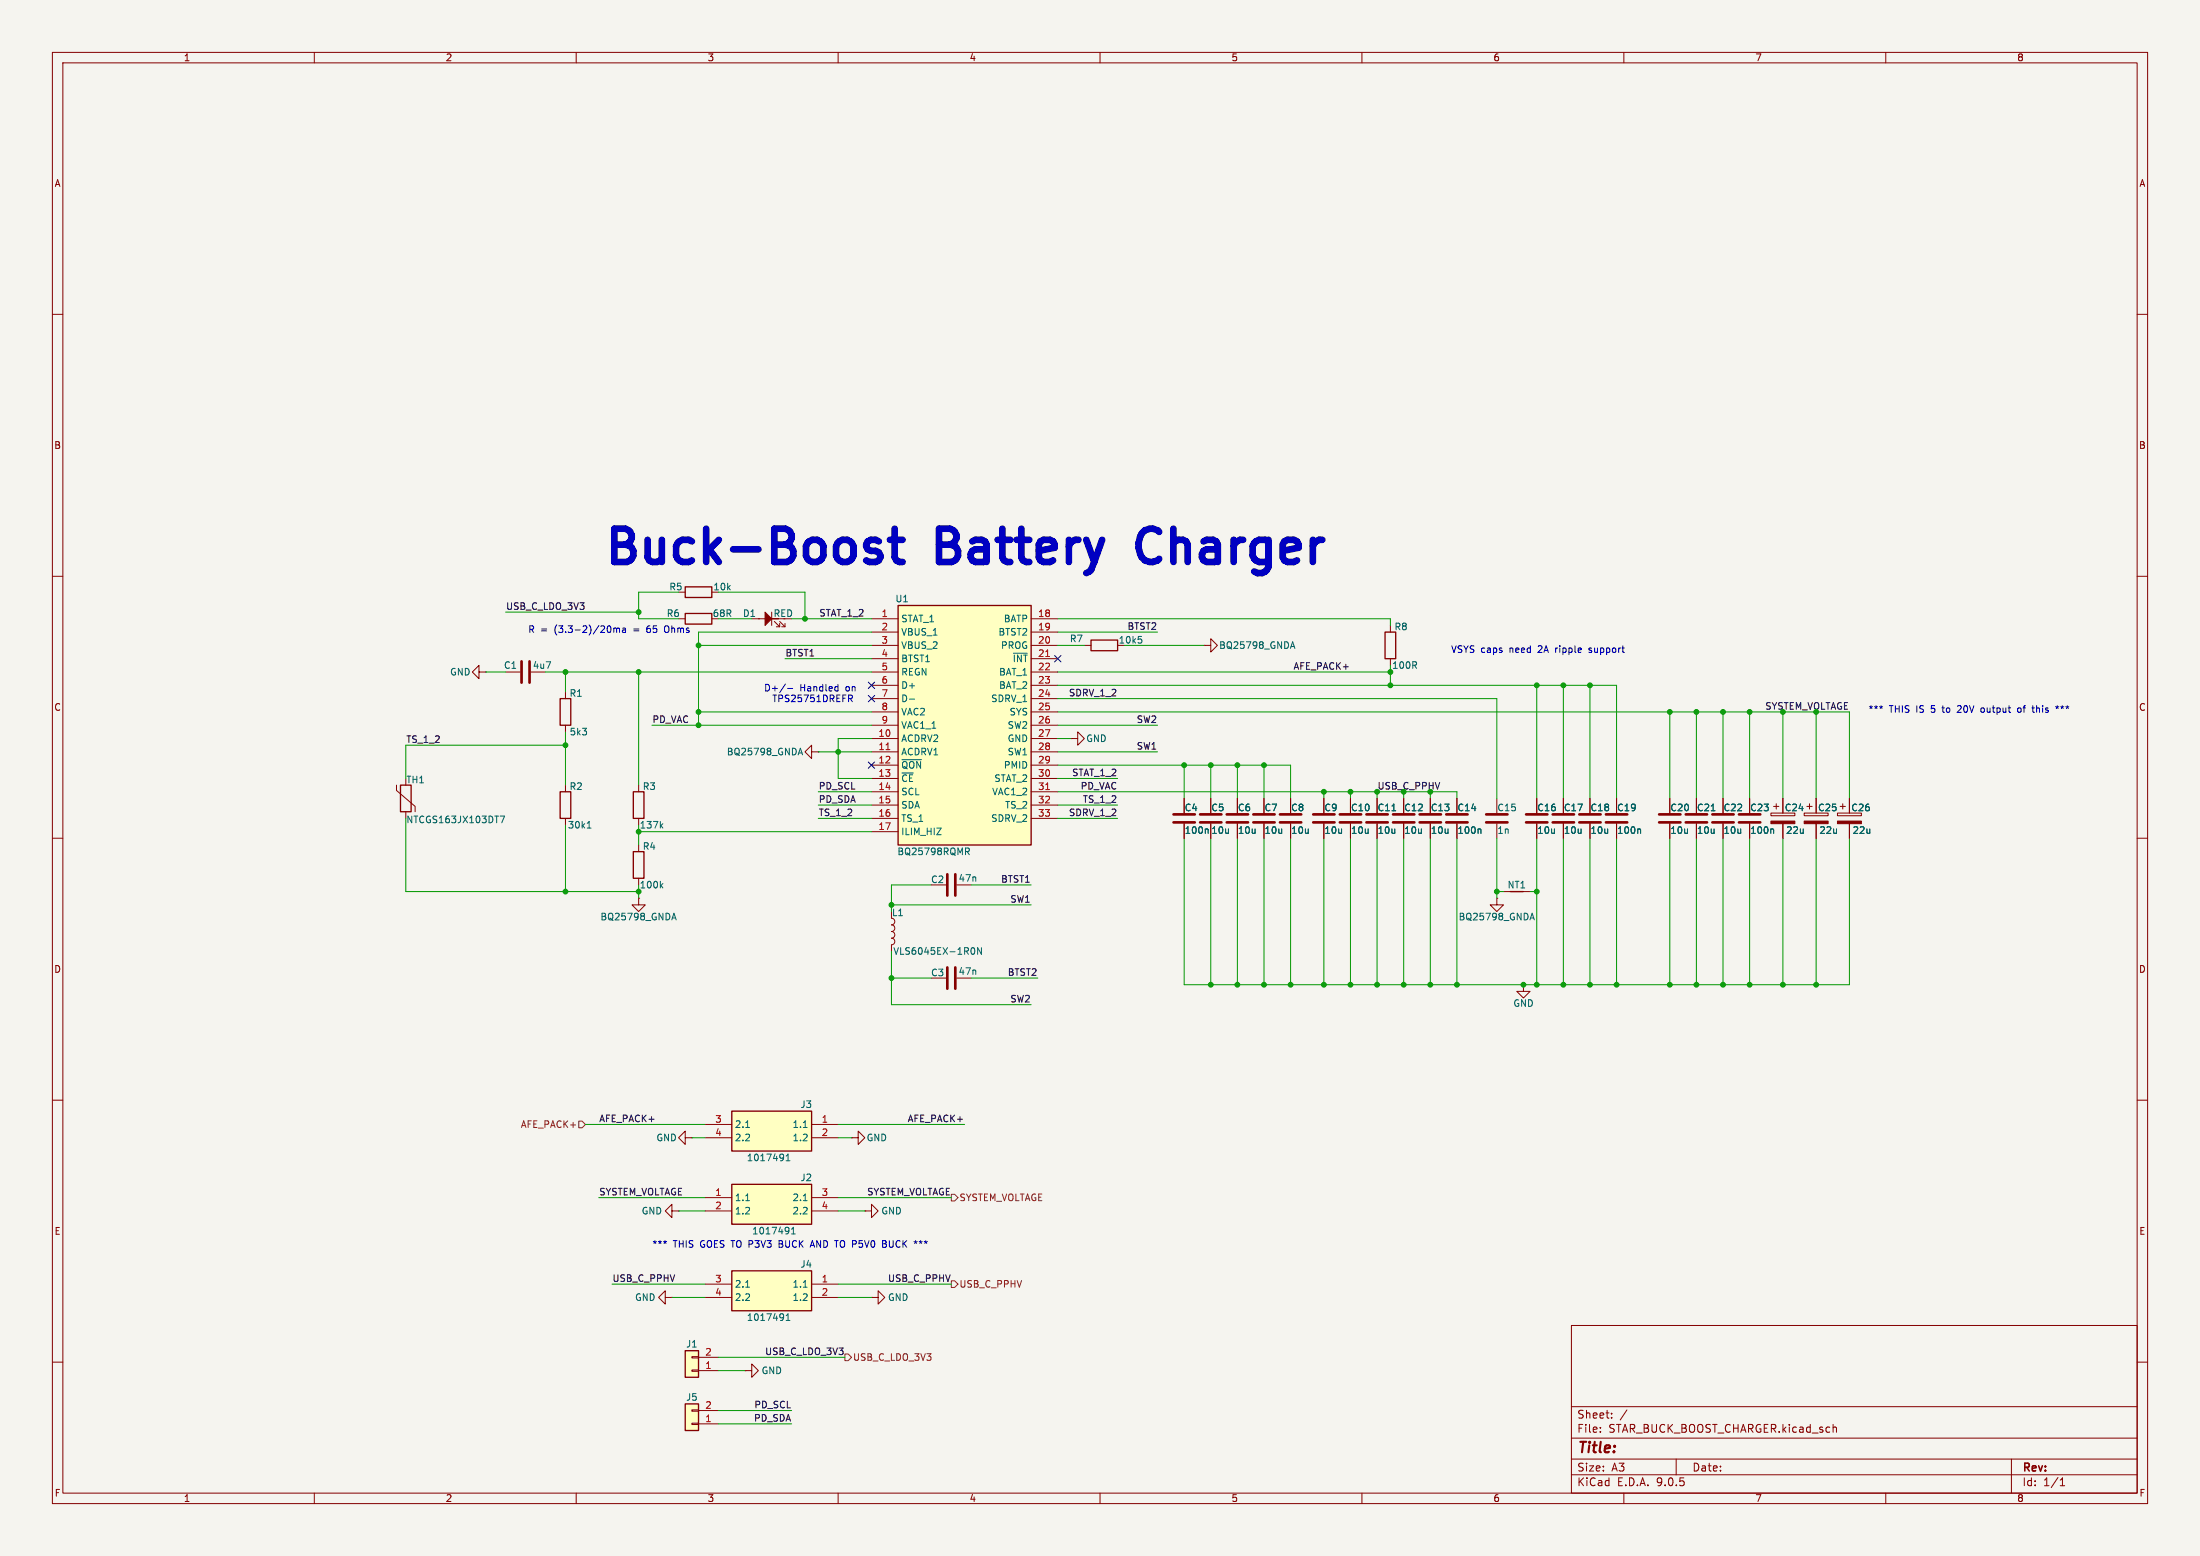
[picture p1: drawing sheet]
<svg xmlns="http://www.w3.org/2000/svg" width="420mm" height="297mm" viewBox="0 0 420 297" stroke-linecap="round" stroke-linejoin="round" font-family="sans-serif">
<path d="M0 0h420v297h-420z" fill="#f5f4ef" stroke="#f5f4ef" stroke-width=".19"/>
<g fill="none" stroke="#840000" stroke-width=".19">
<path d="M10 10h400v277h-400zM12 12h396v273h-396zM60 10v2M110 10v2M160 10v2M210 10v2M260 10v2M310 10v2M360 10v2M10 60h2M408 60h2M10 110h2"/>
<path d="M129.5 118.1h1.3M129.5 113h1.3M143.5 118.1h2.5M147.3 116.8v2.6M147.8 118.6l1 1M148.2 119.6h.6M148.8 119v.6M148.8 118.6l1.1 1M149.2 119.6h.7M149.9 119v.6M408 110h2M10 160h2"/>
<path d="M246.4 152.4v2.8M246.4 157.2v2.8M268 152.4v2.8M268 157.2v2.8M273 152.4v2.8M273 157.2v2.8M278.1 152.4v2.8M278.1 157.2v2.8M408 160h2M285.7 171.5v1.2h-1.2l1.2 1.3 1.3-1.3h-1.3M285.7 171.5h.1M287 170.2h5.1"/>
<path d="M10 210h2M408 210h2M300 253h108v32h-108zM10 260h2M300 278.5h108M300 274.5h108M300 268.5h108M305.5 273.2v.2M305.5 272.5v.1M307.7 270.5v.2M307.7 269.8v.1M310.6 269.1l-1.3 1.9"/>
<path d="M320 278.5v3M350 272.5h.5l.1 .9M384 278.5v6.5M408 260h2M60 285v2M110 285v2M160 285v2M210 285v2M260 285v2M300 281.5h108M310 285v2M360 285v2"/>
<path d="M393.3 283.6h.9M393.3 282.5l.4-.4v1.5"/>
</g>
<path d="M244.3 155.4h4.1M244.3 157h4.1M265.9 155.4h4.1M265.9 157h4.1M271 155.4h4.1M271 157h4.1M276.1 155.4h4.1M276.1 157h4.1" fill="none" stroke="#840000" stroke-width=".51"/>
<path d="M146 116.8l1.3 1.3h1.3h-1.3l-1.3 1.3z" fill="#840000" stroke="#840000" stroke-width=".19"/>
<path d="M130.8 117.1h5.1v2h-5.1zM130.8 112h5.1v2h-5.1z" fill="none" stroke="#840000" stroke-width=".25"/>
<path d="M282.5 158.2l.2 .2v.7M292.2 175.2h.6M292.5 174.3l.4 1.3" fill="none" stroke="#006464" stroke-width=".19"/>
<path d="M171.4 115.6h25.4v45.7h-25.4z" fill="#ffffc2"/>
<path d="M171.4 115.6h25.4v45.7h-25.4z" fill="none" stroke="#840000" stroke-width=".25"/>
<g fill="none" stroke="#840000" stroke-width=".19">
<path d="M166.4 118.1h5M196.8 118.1h5.1M166.4 120.7h5M166.4 123.2h5M166.4 125.7h5M166.4 128.3h5M166.4 130.8h5M166.4 133.4h5M166.4 135.9h5M166.4 138.4h5M196.8 120.7h5.1M196.8 123.2h5.1"/>
<path d="M196.8 125.7h5.1M196.8 128.3h5.1M196.8 130.8h5.1M196.8 133.4h5.1M196.8 135.9h5.1M196.8 138.4h5.1M154.9 143.5v1.3l-1.2-1.3 1.2-1.3v1.3h1.3M156.2 143.5h.1M166.4 141h5M166.4 143.5h5M166.4 146.1h5M166.4 148.6h5"/>
<path d="M166.4 151.1h5M166.4 153.7h5M166.4 156.2h5M166.4 158.8h5M196.8 141h5.1M196.8 143.5h5.1M196.8 146.1h5.1M196.8 148.6h5.1M196.8 151.1h5.1M196.8 153.7h5.1M196.8 156.2h5.1M298.4 152.4v2.8"/>
<path d="M298.4 157.2v2.8M177.8 168.9h2.8M142.2 261.6h1.3v1.3l1.3-1.3-1.3-1.3v1.3M142.2 261.6h.1"/>
</g>
<path d="M173.6 133.4h1M152.5 143.7h.6M152.8 142.8l.4 1.3M172.2 145h3.7M184.3 161.9h.5l.3 .2-.2 .4h-.6M184.6 162.5l.5 .6" fill="none" stroke="#006464" stroke-width=".19"/>
<path d="M199.6 125.3h.8M169.2 143.1h.7M199.6 150.7h.8" fill="none" stroke="#a90000" stroke-width=".19"/>
<path d="M296.4 155.4h4.1M296.4 157h4.1M180.8 166.9v4M182.4 166.9v4" fill="none" stroke="#840000" stroke-width=".51"/>
<path d="M130.8 257.8h2.5v5.1h-2.5z" fill="#ffffc2"/>
<path d="M130.8 257.8h2.5v5.1h-2.5z" fill="none" stroke="#840000" stroke-width=".25"/>
<path d="M132.1 259h1.2v.2h-1.2zM133.3 259.1h3.9M132.1 261.5h1.2v.2h-1.2zM133.3 261.6h3.9" fill="none" stroke="#840000" stroke-width=".19"/>
<path d="M130.8 268h2.5v5h-2.5z" fill="#ffffc2"/>
<path d="M130.8 268h2.5v5h-2.5z" fill="none" stroke="#840000" stroke-width=".25"/>
<path d="M165.1 231.1h1.3v1.3l1.2-1.3-1.2-1.2v1.2M165.1 231.1h.1M132.1 271.7h1.2v.2h-1.2zM132.1 269.1h1.2v.3h-1.2zM133.3 271.8h3.9M133.3 269.2h3.9" fill="none" stroke="#840000" stroke-width=".19"/>
<path d="M139.7 226.1h15.2v7.6h-15.2z" fill="#ffffc2"/>
<path d="M139.7 226.1h15.2v7.6h-15.2z" fill="none" stroke="#840000" stroke-width=".25"/>
<g fill="none" stroke="#840000" stroke-width=".19">
<path d="M338.1 155.2h4.5v.5h-4.5zM338.6 153.9h1M339.1 153.4v1M340.4 152.4v2.8M340.4 157.2v2.8M344.4 155.2h4.6v.5h-4.6zM344.9 153.9h1M345.4 153.4v1M346.7 152.4v2.8M346.7 157.2v2.8M350.8 155.2h4.5v.5h-4.5zM351.3 153.9h1"/>
<path d="M351.8 153.4v1M353.1 152.4v2.8M353.1 157.2v2.8M134.6 228.6h5.1M134.6 231.1h5.1M154.9 228.6h5.1M154.9 231.1h5.1M166.4 247.6h1.2v1.3l1.3-1.3-1.3-1.2v1.2M166.4 247.6h.1"/>
</g>
<path d="M142.4 229.2h.7M151.1 235.5h.7M151.1 234.6l.4-.3v1.2M153.4 229.2h.7" fill="none" stroke="#006464" stroke-width=".19"/>
<g fill="#840000" stroke="#840000" stroke-width=".19">
<path d="M350.8 156.7h4.5v.5h-4.5z"/>
<path d="M338.1 156.7h4.5v.5h-4.5z"/>
<path d="M344.4 156.7h4.6v.5h-4.6z"/>
</g>
<path d="M139.7 242.6h15.2v7.6h-15.2z" fill="#ffffc2"/>
<path d="M208.3 122.2h5.1v2h-5.1zM139.7 242.6h15.2v7.6h-15.2z" fill="none" stroke="#840000" stroke-width=".25"/>
<g fill="none" stroke="#840000" stroke-width=".19">
<path d="M207 123.2h1.3M252.7 152.4v2.8M252.7 157.2v2.8M257.8 152.4v2.8M257.8 157.2v2.8M262.9 152.4v2.8M262.9 157.2v2.8M303.5 152.4v2.8M303.5 157.2v2.8M308.6 152.4v2.8M308.6 157.2v2.8M318.8 152.4v2.8"/>
<path d="M318.8 157.2v2.8M323.8 152.4v2.8M323.8 157.2v2.8M328.9 152.4v2.8M328.9 157.2v2.8M334 152.4v2.8M334 157.2v2.8M121.9 171.5v1.2h-1.3l1.3 1.3 1.3-1.3h-1.3M121.9 171.5h.1M170.2 175.3a.64 .64 0 0 1 .6 .6 .64 .64 0 0 1-.6 .6 .64 .64 0 0 1 .6 .7 .64 .64 0 0 1-.6 .6M170.2 177.8a.64 .64 0 0 1 .6 .6 .64 .64 0 0 1-.6 .7 .64 .64 0 0 1 .6 .6 .64 .64 0 0 1-.6 .6v1.3M177.8 186.7h2.8"/>
<path d="M130.8 217.2v1.2l-1.3-1.2 1.3-1.3v1.3h1.3M132.1 217.2h.1M162.6 217.2h1.2v1.2l1.3-1.2-1.3-1.3v1.3M162.6 217.2h.1M127 247.6v1.3l-1.3-1.3 1.3-1.2v1.2h1.3M128.3 247.6h.1M134.6 245.1h5.1M134.6 247.6h5.1M154.9 245.1h5.1M154.9 247.6h5.1"/>
</g>
<g fill="none" stroke="#006464" stroke-width=".19">
<path d="M217.3 121.5h.6M217.7 122l.3 .2v.3l-.3 .3M265.7 154.8h.7M313 158.2l.2 .2v.7M326.7 154.8h.7M338.4 158.2l.2 .2v.7M128.4 175.2h.6M128.7 174.3l.4 1.3M185.7 180.9a.68 .68 0 0 1 .4 .6 .68 .68 0 0 1-.4 .7M187.4 180.9v1.3l-.8-1.3v1.3M142.4 245.7h.7M150.1 252h.7"/>
<path d="M150.1 251.1l.3-.3v1.2M153.4 245.7h.7"/>
</g>
<g fill="none" stroke="#840000" stroke-width=".51">
<path d="M250.7 155.4h4.1M250.7 157h4.1M255.8 155.4h4M255.8 157h4M260.9 155.4h4M260.9 157h4M301.5 155.4h4.1M301.5 157h4.1M306.6 155.4h4M306.6 157h4M316.7 155.4h4.1M316.7 157h4.1"/>
<path d="M321.8 155.4h4.1M321.8 157h4.1M326.9 155.4h4.1M326.9 157h4.1M332 155.4h4M332 157h4M180.8 184.7v4M182.4 184.7v4"/>
</g>
<path d="M139.7 212.1h15.2v7.6h-15.2z" fill="#ffffc2"/>
<path d="M106.9 133.4h2.1v5h-2.1zM264.4 120.7h2v5h-2zM76.5 149.9h2v5h-2zM106.9 151.1h2.1v5.1h-2.1zM120.9 151.1h2v5.1h-2zM120.9 162.6h2v5h-2zM139.7 212.1h15.2v7.6h-15.2z" fill="none" stroke="#840000" stroke-width=".25"/>
<g fill="none" stroke="#840000" stroke-width=".19">
<path d="M265.4 119.4v1.3M91.4 128.3v1.2l-1.2-1.2 1.2-1.3v1.3h1.3M92.7 128.3h.1M96.5 128.3h2.8M107.9 132.1v1.3M107.9 138.4v1.3M229.9 123.2h1.2v1.3l1.3-1.3-1.3-1.3v1.3M229.9 123.2h.1M265.4 125.7v1.3M75.7 149.9v1l3.5 3v1M77.5 154.9v1.3M107.9 149.9v1.2"/>
<path d="M107.9 156.2v1.3M121.9 149.9v1.2M121.9 156.2v1.3M204.5 141h1.2v1.2l1.3-1.2-1.3-1.3v1.3M204.5 141h.1M226.1 152.4v2.8M226.1 157.2v2.8M231.1 152.4v2.8M231.1 157.2v2.8M236.2 152.4v2.8M236.2 157.2v2.8M241.3 152.4v2.8"/>
<path d="M241.3 157.2v2.8M246.4 152.4v2.8M246.4 157.2v2.8M252.7 152.4v2.8M252.7 157.2v2.8M257.8 152.4v2.8M257.8 157.2v2.8M262.9 152.4v2.8M262.9 157.2v2.8M268 152.4v2.8M268 157.2v2.8M273 152.4v2.8"/>
<path d="M273 157.2v2.8M278.1 152.4v2.8M278.1 157.2v2.8M285.7 152.4v2.8M285.7 157.2v2.8M293.4 152.4v2.8M293.4 157.2v2.8M298.4 152.4v2.8M298.4 157.2v2.8M303.5 152.4v2.8M303.5 157.2v2.8M308.6 152.4v2.8"/>
<path d="M308.6 157.2v2.8M318.8 152.4v2.8M318.8 157.2v2.8M323.8 152.4v2.8M323.8 157.2v2.8M328.9 152.4v2.8M328.9 157.2v2.8M334 152.4v2.8M334 157.2v2.8M340.4 152.4v2.8M340.4 157.2v2.8M346.7 152.4v2.8"/>
<path d="M346.7 157.2v2.8M353.1 152.4v2.8M353.1 157.2v2.8M121.9 161.3v1.3M121.9 167.6v1.3M290.8 188v1.2h-1.2l1.2 1.3 1.3-1.3h-1.3M290.8 188h.1M134.6 214.6h5.1M134.6 217.2h5.1M154.9 214.6h5.1M154.9 217.2h5.1M128.3 231.1v-1.2l-1.3 1.2 1.3 1.3v-1.3h1.2"/>
<path d="M129.5 231.1h.1"/>
</g>
<g fill="none" stroke="#006464" stroke-width=".19">
<path d="M246.5 123.4h.6M246.8 122.5l.4 1.3M95.5 155.8h.8l-.5 1.2M112.1 158.1h.7M112.3 157l.2-.2v1.3M126.2 157.6l.3 .5M126.5 157.2l-.4 .5M230.5 158.2l.1 .2v.7M265.7 154.8h.7M282.5 158.2l.2 .2v.7M313 158.2l.2 .2v.7M326.7 154.8h.7"/>
<path d="M338.4 158.2l.2 .2v.7M126.2 169l.3 .5M126.5 168.6l-.4 .5M142.4 215.2h.7M153.4 215.2h.7M150.1 221.6h.7M150.1 220.7l.3-.4v1.3"/>
</g>
<g fill="none" stroke="#840000" stroke-width=".51">
<path d="M99.6 126.2v4.1M101.1 126.2v4.1M224 155.4h4.1M224 157h4.1M229.1 155.4h4.1M229.1 157h4.1M234.2 155.4h4.1M234.2 157h4.1M239.3 155.4h4M239.3 157h4M283.7 155.4h4.1M283.7 157h4.1"/>
<path d="M291.3 155.4h4.1M291.3 157h4.1"/>
</g>
<path d="M110.5 214h.6l.7 .6-.7 .7h-.6zM181.6 228h.6l.7 .6-.7 .6h-.6zM161.3 258.4h.6l.7 .7-.7 .6h-.6zM181.6 244.5h.6l.7 .6-.7 .6h-.6z" fill="none" stroke="#725600" stroke-width=".19"/>
<g fill="none" stroke="#009600" stroke-width=".19">
<path d="M96.5 116.8h25.4M129.5 113h-7.6v5.1h7.6M137.2 118.1h6.3M137.2 113h16.5v5.1M151.1 118.1h15.3M201.9 118.1h63.5v1.3M92.7 128.3h3.8M104.1 128.3h62.3M107.9 128.3v3.8M107.9 139.7v10.2M121.9 128.3v21.6M124.5 138.4h41.9"/>
<path d="M133.3 135.9h33.1M133.3 123.2h33.1M149.9 125.7h16.5M166.4 120.7h-33.1v17.7M201.9 120.7h19.1M201.9 128.3h63.5v2.5M201.9 135.9h151.2v16.5M201.9 130.8h106.7v21.6M201.9 133.4h83.8v19M201.9 123.2h5.1M201.9 138.4h19.1M214.6 123.2h15.3"/>
<path d="M293.4 130.8v21.6M298.4 130.8v21.6M303.5 130.8v21.6M318.8 135.9v16.5M323.8 135.9v16.5M328.9 135.9v16.5M334 135.9v16.5M340.4 135.9v16.5M346.7 135.9v16.5M77.5 156.2v14h44.4v1.3M107.9 157.5v12.7M107.9 142.2h-30.4v6.4"/>
<path d="M156.2 153.7h10.2M156.2 143.5h10.2M156.2 151.1h10.2M156.2 156.2h10.2M166.4 141h-6.4v7.6h6.4M166.4 158.8h-44.5v2.5M201.9 146.1h44.5v6.3M201.9 148.6h11.5M201.9 153.7h11.5M201.9 143.5h19.1M201.9 141h2.6M201.9 151.1h76.2v1.3"/>
<path d="M201.9 156.2h11.5M226.1 146.1v6.3M231.1 146.1v6.3M236.2 146.1v6.3M241.3 146.1v6.3M252.7 151.1v1.3M257.8 151.1v1.3M262.9 151.1v1.3M268 151.1v1.3M273 151.1v1.3M170.2 172.7h26.6M177.8 168.9h-7.6v5.1"/>
<path d="M185.4 168.9h11.4M226.1 160v28h127v-28M231.1 160v28M236.2 160v28M241.3 160v28M246.4 160v28M252.7 160v28M257.8 160v28M262.9 160v28M268 160v28M273 160v28M278.1 160v28"/>
<path d="M285.7 170.2h1.3M285.7 160v11.5M292.1 170.2h1.3M293.4 160v28M298.4 160v28M303.5 160v28M308.6 160v28M318.8 160v28M323.8 160v28M328.9 160v28M334 160v28M340.4 160v28"/>
<path d="M346.7 160v28M170.2 181.6v10.2h26.6M170.2 186.7h7.6M185.4 186.7h12.7M111.8 214.6h22.8M132.1 217.2h2.5M160 217.2h2.6M160 214.6h24.1M114.3 228.6h20.3M129.5 231.1h5.1M160 228.6h21.6M160 231.1h5.1"/>
<path d="M116.8 245.1h17.8M128.3 247.6h6.3M137.2 259.1h24.1M160 245.1h21.6M160 247.6h6.4M137.2 271.8h13.9M137.2 269.2h13.9M137.2 261.6h5"/>
</g>
<path d="M165.8 130.2l1.2 1.2M165.8 132.7l1.2 1.3M167 130.2l-1.2 1.2M167 132.7l-1.2 1.3M201.3 125.1l1.2 1.2M202.5 125.1l-1.2 1.2M165.8 145.4l1.2 1.3M167 145.4l-1.2 1.3" fill="none" stroke="#000084" stroke-width=".19"/>
<path d="M166.3 105.2h.9l.6 .3 .3 .6v.3l-.3 .6-.6 .3h-1.2M166.3 103h.9l.6 .3M169.9 103h2.4M170.8 100.9v5.5l.3 .6 .6 .3h.6" fill="none" stroke="#0000c2" stroke-width="1.3"/>
<g fill="none" stroke="#0000c2" stroke-width=".19">
<path d="M116.6 119.7v.8M117.2 119.9v.8M117.2 120l.3-.1 .2 .2M118.9 119.9h.5v.8M127 119.5a.9 .9 0 0 0 0 1.2M117.7 120.1l.2-.2h.3l.1 .8M117.7 120.1v.6M119.4 120.2h-.4l-.2 .2 .2 .3h.4M149.9 130.6l-1.1 1.6M150.4 131.4h.9M159.6 131l.4 .1M160 130.6v1.3"/>
<path d="M160 131.8l-.4 .1M162.3 133.3l.4 .6M162.7 132.8v.3l-.1 .2h-.6M303.3 124.5h.2M303.5 123.7l-.2 .2 .2 .2M359.4 134.9l-.3 .1 .2 .2M373.9 134.7l-.2 .1M374.3 135.2l-.7 .8h.8M378.6 135.1l-.3 .1-.1 .2v.4l.4 .2M385.7 135.2l-.3-.1-.2 .3 .1 .5h.4M387.9 135.1h.5M388.3 136h.1"/>
<path d="M392.4 134.9l.3 .1M392.7 134.7v.3M392.7 135l-.1 .2M392.7 135l.2 .2M393 134.9l-.3 .1M393.4 134.9l.3 .1M127.3 237l-.3 .1 .1 .2M148.7 237.4h.5M149.2 236.8h-.5v1.3h.5M154.8 237.7h.6M155.1 236.8l-.4 1.3M168.5 236.8l.6 .1 .1 .3-.3 .2"/>
<path d="M168.5 237.4h.4M168.9 237.4l.3 .3v.3l-.7 .1M175.5 237l.3 .1-.2 .2"/>
</g>
<g fill="#009600" stroke="#009600" stroke-width=".19">
<circle cx="334" cy="135.9" r=".46"/>
<circle cx="308.6" cy="188" r=".46"/>
<circle cx="318.8" cy="188" r=".46"/>
<circle cx="323.8" cy="188" r=".46"/>
<circle cx="328.9" cy="188" r=".46"/>
<circle cx="346.7" cy="188" r=".46"/>
<circle cx="340.4" cy="188" r=".46"/>
<circle cx="328.9" cy="135.9" r=".46"/>
<circle cx="334" cy="188" r=".46"/>
<circle cx="257.8" cy="151.1" r=".46"/>
<circle cx="252.7" cy="151.1" r=".46"/>
<circle cx="257.8" cy="188" r=".46"/>
<circle cx="262.9" cy="188" r=".46"/>
<circle cx="252.7" cy="188" r=".46"/>
<circle cx="241.3" cy="146.1" r=".46"/>
<circle cx="303.5" cy="130.8" r=".46"/>
<circle cx="298.4" cy="130.8" r=".46"/>
<circle cx="318.8" cy="135.9" r=".46"/>
<circle cx="323.8" cy="135.9" r=".46"/>
<circle cx="273" cy="188" r=".46"/>
<circle cx="265.4" cy="130.8" r=".46"/>
<circle cx="293.4" cy="130.8" r=".46"/>
<circle cx="265.4" cy="128.3" r=".46"/>
<circle cx="268" cy="188" r=".46"/>
<circle cx="293.4" cy="170.2" r=".46"/>
<circle cx="293.4" cy="188" r=".46"/>
<circle cx="290.8" cy="188" r=".46"/>
<circle cx="298.4" cy="188" r=".46"/>
<circle cx="278.1" cy="188" r=".46"/>
<circle cx="303.5" cy="188" r=".46"/>
<circle cx="285.7" cy="170.2" r=".46"/>
<circle cx="231.1" cy="188" r=".46"/>
<circle cx="236.2" cy="188" r=".46"/>
<circle cx="241.3" cy="188" r=".46"/>
<circle cx="246.4" cy="188" r=".46"/>
<circle cx="170.2" cy="172.7" r=".46"/>
<circle cx="170.2" cy="186.7" r=".46"/>
<circle cx="121.9" cy="158.8" r=".46"/>
<circle cx="107.9" cy="170.2" r=".46"/>
<circle cx="121.9" cy="170.2" r=".46"/>
<circle cx="121.9" cy="128.3" r=".46"/>
<circle cx="107.9" cy="128.3" r=".46"/>
<circle cx="107.9" cy="142.2" r=".46"/>
<circle cx="133.3" cy="123.2" r=".46"/>
<circle cx="121.9" cy="116.8" r=".46"/>
<circle cx="226.1" cy="146.1" r=".46"/>
<circle cx="231.1" cy="146.1" r=".46"/>
<circle cx="236.2" cy="146.1" r=".46"/>
<circle cx="133.3" cy="135.9" r=".46"/>
<circle cx="133.3" cy="138.4" r=".46"/>
<circle cx="160" cy="143.5" r=".46"/>
<circle cx="153.7" cy="118.1" r=".46"/>
</g>
<g font-size="8.8" fill="#0000c2">
<text x="114.5" y="109.5">Buck-Boost</text>
<text x="179" y="109.5">Battery</text>
<text x="220" y="109.5">Charger</text>
</g>
<text font-size="2.8" fill="#840000" x="301" y="277.9">Title:</text>
<g font-size="2.1" fill="#840000">
<text x="301" y="273.7">File:</text>
<text x="301" y="271">Sheet:</text>
<text x="307.1" y="273.7">STAR_BUCK_BOOST_CHARGER.kicad_sch</text>
<text x="301" y="281.1">Size:</text>
<text x="307.6" y="281.1">A3</text>
<text x="323" y="281.1">Date:</text>
<text x="386" y="281.3">Rev:</text>
<text x="301" y="283.9">KiCad</text>
<text x="308.7" y="283.9">E.D.A.</text>
<text x="316.3" y="283.9">9.0.5</text>
<text x="386" y="283.9">Id:</text>
<text x="390.1" y="283.9">1/1</text>
</g>
<g font-size="1.8" fill="#840000">
<text x="35" y="11.9">1</text>
<text x="85" y="11.9">2</text>
<text x="135" y="11.9">3</text>
<text x="185" y="11.9">4</text>
<text x="235" y="11.9">5</text>
<text x="285" y="11.9">6</text>
<text x="335" y="11.9">7</text>
<text x="385" y="11.9">8</text>
<text x="10.3" y="35.9">A</text>
<text x="408.3" y="35.9">A</text>
<text x="10.3" y="85.9">B</text>
<text x="408.2" y="85.9">B</text>
<text x="10.3" y="135.9">C</text>
<text x="408.2" y="135.9">C</text>
<text x="10.3" y="185.9">D</text>
<text x="408.2" y="185.9">D</text>
<text x="10.3" y="235.9">E</text>
<text x="408.3" y="235.9">E</text>
<text x="10.3" y="285.9">F</text>
<text x="35" y="286.9">1</text>
<text x="85" y="286.9">2</text>
<text x="135" y="286.9">3</text>
<text x="185" y="286.9">4</text>
<text x="235" y="286.9">5</text>
<text x="285" y="286.9">6</text>
<text x="335" y="286.9">7</text>
<text x="385" y="286.9">8</text>
<text x="408.3" y="285.9">F</text>
</g>
<g font-size="1.8" fill="#006464">
<text x="127.7" y="112.9">R5</text>
<text x="136.1" y="112.9">10k</text>
<text x="127.2" y="118">R6</text>
<text x="136" y="118">68R</text>
<text x="141.7" y="118">D1</text>
<text x="147.6" y="118">RED</text>
<text x="170.8" y="115.2">U1</text>
<text x="172" y="119">STAT_1</text>
<text x="191.5" y="119">BATP</text>
<text x="172" y="121.5">VBUS_1</text>
<text x="172" y="124.1">VBUS_2</text>
<text x="190.5" y="121.5">BTST2</text>
<text x="191" y="124.1">PROG</text>
<text x="204.1" y="122.8">R7</text>
<text x="213.5" y="123">10k5</text>
<text x="232.6" y="124.1">BQ25798_GNDA</text>
<text x="266.1" y="120.5">R8</text>
<text x="85.8" y="129.1">GND</text>
<text x="96.1" y="127.9">C1</text>
<text x="101.6" y="127.9">4u7</text>
<text x="172" y="126.6">BTST1</text>
<text x="172" y="129.1">REGN</text>
<text x="172" y="131.7">D+</text>
<text x="190.6" y="129.1">BAT_1</text>
<text x="190.6" y="131.7">BAT_2</text>
<text x="193.2" y="126.6">~{INT}</text>
<text x="108.6" y="133.2">R1</text>
<text x="172" y="134.2">D-</text>
<text x="172" y="136.8">VAC2</text>
<text x="189.1" y="134.2">SDRV_1</text>
<text x="192.6" y="136.8">SYS</text>
<text x="108.7" y="140.6">5k3</text>
<text x="172" y="139.3">VAC1_1</text>
<text x="172" y="141.8">ACDRV2</text>
<text x="192.3" y="141.8">GND</text>
<text x="192.3" y="139.3">SW2</text>
<text x="207.3" y="141.8">GND</text>
<text x="77.5" y="149.7">TH1</text>
<text x="138.7" y="144.4">BQ25798_GNDA</text>
<text x="172" y="144.4">ACDRV1</text>
<text x="172" y="146.9">~{QON}</text>
<text x="172" y="149.5">~{CE}</text>
<text x="189.7" y="149.5">STAT_2</text>
<text x="191.5" y="146.9">PMID</text>
<text x="192.3" y="144.4">SW1</text>
<text x="108.6" y="151">R2</text>
<text x="122.6" y="151">R3</text>
<text x="172" y="152">SCL</text>
<text x="172" y="154.5">SDA</text>
<text x="189.3" y="152">VAC1_2</text>
<text x="191.8" y="154.5">TS_2</text>
<text x="226.1" y="155">C4</text>
<text x="231.1" y="155">C5</text>
<text x="236.2" y="155">C6</text>
<text x="241.3" y="155">C7</text>
<text x="246.4" y="155">C8</text>
<text x="252.7" y="155">C9</text>
<text x="257.8" y="155">C10</text>
<text x="262.9" y="155">C11</text>
<text x="268" y="155">C12</text>
<text x="273.1" y="155">C13</text>
<text x="278.1" y="155">C14</text>
<text x="285.8" y="155">C15</text>
<text x="293.4" y="155">C16</text>
<text x="298.5" y="155">C17</text>
<text x="303.5" y="155">C18</text>
<text x="308.6" y="155">C19</text>
<text x="318.8" y="155">C20</text>
<text x="323.9" y="155">C21</text>
<text x="328.9" y="155">C22</text>
<text x="334" y="155">C23</text>
<text x="340.6" y="155">C24</text>
<text x="347" y="155">C25</text>
<text x="353.3" y="155">C26</text>
<text x="77.5" y="157.3">NTCGS163JX103DT7</text>
<text x="108.3" y="158.3">30k1</text>
<text x="172" y="157.1">TS_1</text>
<text x="172" y="159.6">ILIM_HIZ</text>
<text x="189.1" y="157.1">SDRV_2</text>
<text x="226.1" y="159.4">100n</text>
<text x="231.1" y="159.4">10u</text>
<text x="236.2" y="159.4">10u</text>
<text x="241.3" y="159.4">10u</text>
<text x="246.4" y="159.4">10u</text>
<text x="252.7" y="159.4">10u</text>
<text x="257.8" y="159.4">10u</text>
<text x="262.9" y="159.4">10u</text>
<text x="268" y="159.4">10u</text>
<text x="273.1" y="159.4">10u</text>
<text x="278.1" y="159.4">100n</text>
<text x="285.8" y="159.4">1n</text>
<text x="293.4" y="159.4">10u</text>
<text x="298.5" y="159.4">10u</text>
<text x="303.5" y="159.4">10u</text>
<text x="308.6" y="159.4">100n</text>
<text x="318.8" y="159.4">10u</text>
<text x="323.9" y="159.4">10u</text>
<text x="328.9" y="159.4">10u</text>
<text x="334" y="159.4">100n</text>
<text x="340.9" y="159.4">22u</text>
<text x="347.2" y="159.4">22u</text>
<text x="353.6" y="159.4">22u</text>
<text x="122.6" y="162.4">R4</text>
<text x="171.2" y="163.4">BQ25798RQMR</text>
<text x="177.6" y="168.8">C2</text>
<text x="182.9" y="168.5">47n</text>
<text x="287.7" y="169.8">NT1</text>
<text x="114.5" y="175.9">BQ25798_GNDA</text>
<text x="170.2" y="175.1">L1</text>
<text x="278.4" y="175.9">BQ25798_GNDA</text>
<text x="170.4" y="182.4">VLS6045EX-1R0N</text>
<text x="177.6" y="186.5">C3</text>
<text x="182.9" y="186.3">47n</text>
<text x="288.8" y="192.4">GND</text>
<text x="140.2" y="215.5">2.1</text>
<text x="151.2" y="215.5">1.1</text>
<text x="152.7" y="211.7">J3</text>
<text x="125.2" y="218">GND</text>
<text x="140.2" y="218">2.2</text>
<text x="142.5" y="221.8">1017491</text>
<text x="151.2" y="218">1.2</text>
<text x="165.3" y="218">GND</text>
<text x="152.7" y="225.7">J2</text>
<text x="122.4" y="232">GND</text>
<text x="140.2" y="229.5">1.1</text>
<text x="140.2" y="232">1.2</text>
<text x="151.2" y="229.5">2.1</text>
<text x="151.2" y="232">2.2</text>
<text x="168.2" y="232">GND</text>
<text x="143.5" y="235.8">1017491</text>
<text x="140.2" y="246">2.1</text>
<text x="151.2" y="246">1.1</text>
<text x="152.7" y="242.2">J4</text>
<text x="121.1" y="248.5">GND</text>
<text x="140.2" y="248.5">2.2</text>
<text x="151.2" y="248.5">1.2</text>
<text x="169.4" y="248.5">GND</text>
<text x="130.9" y="257.4">J1</text>
<text x="142.5" y="252.3">1017491</text>
<text x="145.3" y="262.5">GND</text>
<text x="130.9" y="267.6">J5</text>
</g>
<g font-size="1.8" fill="#0f0f0f">
<text x="96.5" y="116.5">USB_C_LDO_3V3</text>
<text x="156.3" y="117.8">STAT_1_2</text>
<text x="149.9" y="125.4">BTST1</text>
<text x="215.2" y="120.3">BTST2</text>
<text x="246.8" y="127.9">AFE_PACK+</text>
<text x="204" y="133">SDRV_1_2</text>
<text x="77.5" y="141.9">TS_1_2</text>
<text x="124.5" y="138.1">PD_VAC</text>
<text x="216.9" y="143.2">SW1</text>
<text x="216.9" y="138.1">SW2</text>
<text x="204.6" y="148.2">STAT_1_2</text>
<text x="156.2" y="150.8">PD_SCL</text>
<text x="156.2" y="153.3">PD_SDA</text>
<text x="156.2" y="155.9">TS_1_2</text>
<text x="204" y="155.9">SDRV_1_2</text>
<text x="206.2" y="150.8">PD_VAC</text>
<text x="206.6" y="153.3">TS_1_2</text>
<text x="191" y="168.6">BTST1</text>
<text x="192.8" y="172.4">SW1</text>
<text x="192.3" y="186.3">BTST2</text>
<text x="192.8" y="191.4">SW2</text>
<text x="114.3" y="214.3">AFE_PACK+</text>
<text x="173.2" y="214.3">AFE_PACK+</text>
<text x="114.3" y="228.3">SYSTEM_VOLTAGE</text>
<text x="165.4" y="228.3">SYSTEM_VOLTAGE</text>
<text x="116.8" y="244.8">USB_C_PPHV</text>
<text x="169.4" y="244.8">USB_C_PPHV</text>
<text x="146" y="258.7">USB_C_LDO_3V3</text>
<text x="143.9" y="268.9">PD_SCL</text>
<text x="143.9" y="271.4">PD_SDA</text>
</g>
<g font-size="1.8" fill="#a90000">
<text x="168.2" y="117.9">1</text>
<text x="198.1" y="117.9">18</text>
<text x="168.2" y="120.4">2</text>
<text x="168.2" y="122.9">3</text>
<text x="168.2" y="125.5">4</text>
<text x="198.1" y="120.4">19</text>
<text x="198.1" y="122.9">20</text>
<text x="198.1" y="125.5">21</text>
<text x="168.2" y="128">5</text>
<text x="168.2" y="130.6">6</text>
<text x="198.1" y="128">22</text>
<text x="198.1" y="130.6">23</text>
<text x="168.2" y="133.1">7</text>
<text x="168.2" y="135.6">8</text>
<text x="198.1" y="133.1">24</text>
<text x="198.1" y="135.6">25</text>
<text x="167.6" y="140.7">10</text>
<text x="167.6" y="143.3">11</text>
<text x="168.2" y="138.2">9</text>
<text x="198.1" y="138.2">26</text>
<text x="198.1" y="140.7">27</text>
<text x="198.1" y="143.3">28</text>
<text x="167.6" y="145.8">12</text>
<text x="167.6" y="148.3">13</text>
<text x="198.1" y="145.8">29</text>
<text x="198.1" y="148.3">30</text>
<text x="167.6" y="150.9">14</text>
<text x="167.6" y="153.4">15</text>
<text x="167.6" y="156">16</text>
<text x="198.1" y="150.9">31</text>
<text x="198.1" y="153.4">32</text>
<text x="198.1" y="156">33</text>
<text x="167.6" y="158.5">17</text>
<text x="136.5" y="214.4">3</text>
<text x="156.8" y="214.4">1</text>
<text x="136.5" y="216.9">4</text>
<text x="156.8" y="216.9">2</text>
<text x="136.5" y="228.3">1</text>
<text x="136.5" y="230.9">2</text>
<text x="156.8" y="228.3">3</text>
<text x="156.8" y="230.9">4</text>
<text x="136.5" y="244.9">3</text>
<text x="156.8" y="244.9">1</text>
<text x="136.5" y="247.4">4</text>
<text x="156.8" y="247.4">2</text>
<text x="134.5" y="261.4">1</text>
<text x="134.5" y="258.8">2</text>
<text x="134.5" y="269">2</text>
<text x="134.5" y="271.5">1</text>
</g>
<g font-size="1.8" fill="#0000c2">
<text x="100.7" y="121">R =</text>
<text x="105.9" y="121">(3.3-2)/20ma</text>
<text x="121.2" y="121">=</text>
<text x="123.9" y="121">65</text>
<text x="127.5" y="121">Ohms</text>
<text x="276.9" y="124.8">VSYS caps</text>
<text x="288.3" y="124.8">need</text>
<text x="293.9" y="124.8">2A</text>
<text x="297.4" y="124.8">ripple</text>
<text x="304" y="124.8">support</text>
<text x="145.8" y="132.2">D+/-</text>
<text x="147.3" y="134.2">TPS25751DREFR</text>
<text x="152.7" y="132.2">Handled</text>
<text x="161.5" y="132.2">on</text>
<text x="356.6" y="136.2">***</text>
<text x="360.7" y="136.2">THIS</text>
<text x="365.9" y="136.2">IS</text>
<text x="368.9" y="136.2">5</text>
<text x="371.3" y="136.2">to</text>
<text x="374.4" y="136.2">20V</text>
<text x="379" y="136.2">output</text>
<text x="386.3" y="136.2">of</text>
<text x="389.3" y="136.2">this</text>
<text x="394" y="136.2">***</text>
<text x="124.4" y="238.4">***</text>
<text x="128.5" y="238.4">THIS</text>
<text x="133.8" y="238.4">GOES TO P3V3</text>
<text x="149.3" y="238.4">BUCK</text>
<text x="155.7" y="238.4">AND TO P5V0</text>
<text x="169.9" y="238.4">BUCK</text>
<text x="176.2" y="238.4">***</text>
</g>
<g font-size="1.8" fill="#009600">
<text x="265.7" y="127.9">100R</text>
<text x="336.9" y="135.5">SYSTEM_VOLTAGE</text>
<text x="262.9" y="150.8">USB_C_PPHV</text>
<text x="122" y="158.3">137k</text>
<text x="122" y="169.8">100k</text>
</g>
<g font-size="1.8" fill="#725600">
<text x="99.3" y="215.5">AFE_PACK+</text>
<text x="183.1" y="229.5">SYSTEM_VOLTAGE</text>
<text x="183.1" y="246">USB_C_PPHV</text>
<text x="162.8" y="259.9">USB_C_LDO_3V3</text>
</g>
</svg>
